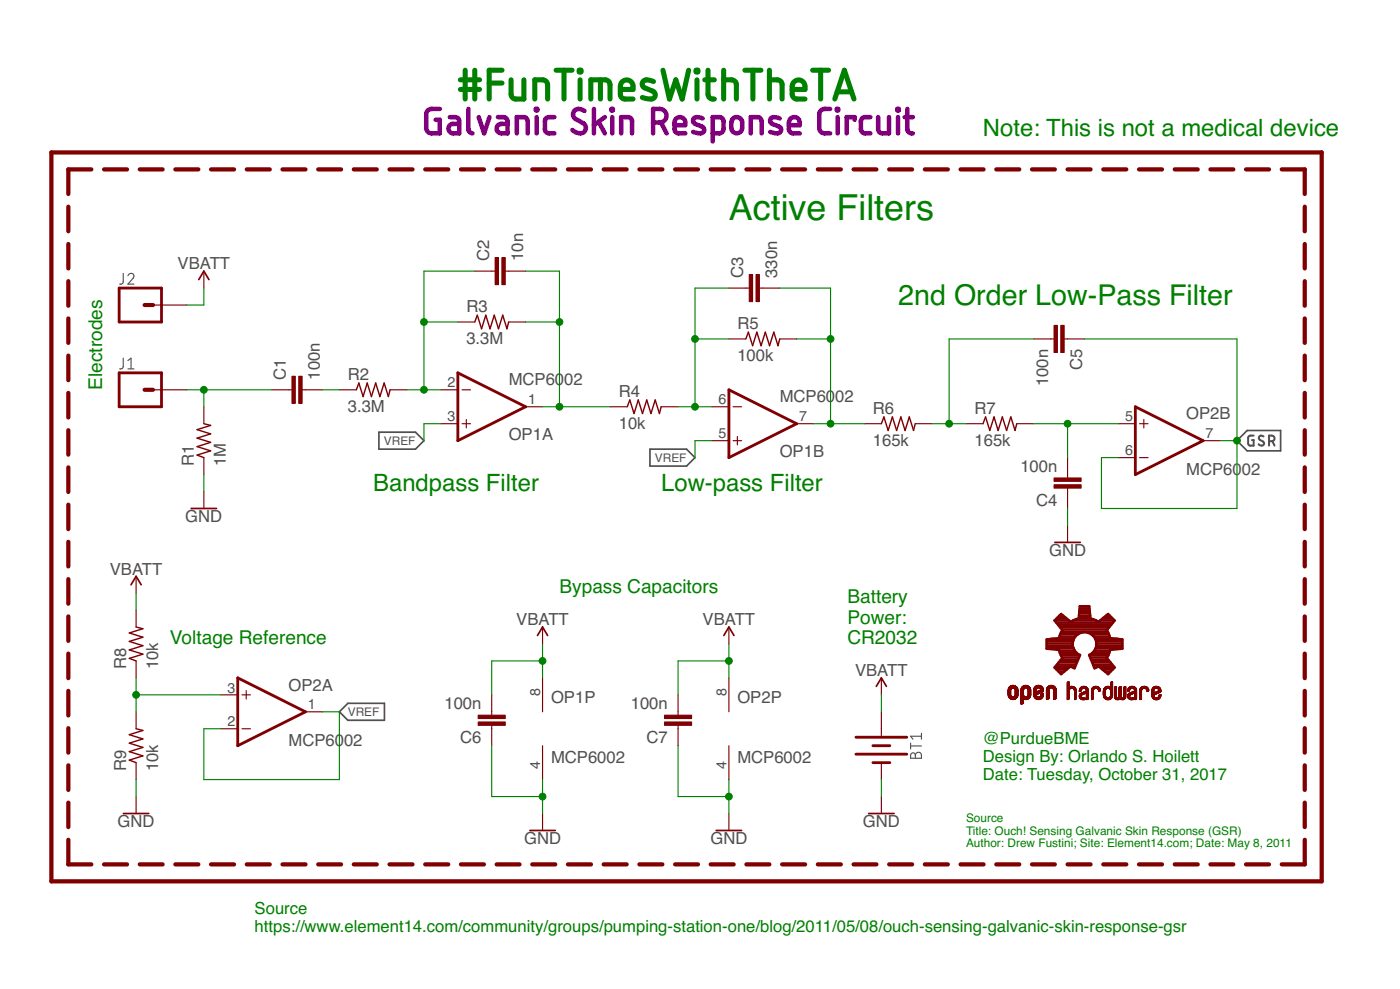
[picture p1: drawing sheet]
<svg xmlns="http://www.w3.org/2000/svg" width="210mm" height="148mm" viewBox="0 0 210 148" stroke-linecap="round" stroke-linejoin="round" font-family="sans-serif">
<path d="M18.5 53.7v1.4l-.2 .1-.4 .1M18.5 41v1.4l-.2 .1-.4 .1M19.2 41.3a.45 .45 0 0 1 .6-.3 .45 .45 0 0 1 .2 .7l-.8 .9h.9M19.2 55.3h.9M19.2 54l.4-.3v1.6M136.5 111.3v.9M136.5 111.8h1.7M136.6 112.9l.4-.1 .2 .3a.46 .46 0 0 1 .5-.4 .46 .46 0 0 1 .5 .4v.5h-1.7zM137.2 113.1v.5M138.2 109.9v.8M138.2 110.3h-1.7l.4 .4" fill="none" stroke="#505050" stroke-width=".17"/>
<path d="M56.8 64.7h5.5l1.3 1.3-1.3 1.3h-5.5zM97.5 67.3h5.4l1.3 1.3-1.3 1.2h-5.4zM185.5 66l1.5-1.5h5v3h-5zM50.9 106.6l1.3-1.2h5.4v2.5h-5.4z" fill="none" stroke="#505050" stroke-width=".25"/>
<path d="M188 65.3h-.5l-.3 .2-.1 .9 .2 .3 .7 .1v-.9h-.3M189.4 65.4a.4 .4 0 0 0-.4-.1 .4 .4 0 0 0-.3 .4l.7 .4a.35 .35 0 0 1 .1 .5 .35 .35 0 0 1-.5 .1l-.3-.2M190.3 66.1h.4a.42 .42 0 0 0 .4-.4 .42 .42 0 0 0-.4-.4h-.4v1.5M190.8 66.1l.3 .7" fill="none" stroke="#505050" stroke-width=".3"/>
<g fill="none" stroke="#800000" stroke-width=".63">
<path d="M7.7 22.8h190.5v109.2h-190.5zM10.2 31v3.6M10.2 36.6v3.6M13.7 25.4h-3.5v3.7M15.6 25.4h3.4M21 25.4h3.4M26.3 25.4h3.4M31.6 25.4h3.5M37 25.4h3.4M42.4 25.4h3.4M47.7 25.4h3.4M53 25.4h3.5"/>
<path d="M58.4 25.4h3.4M63.8 25.4h3.4M69.1 25.4h3.5M74.5 25.4h3.4M79.8 25.4h3.4M85.2 25.4h3.4M90.5 25.4h3.5M95.9 25.4h3.4M101.2 25.4h3.4M106.6 25.4h3.4M111.9 25.4h3.5M117.3 25.4h3.4"/>
<path d="M122.6 25.4h3.5M128 25.4h3.4M133.3 25.4h3.5M138.7 25.4h3.4M144 25.4h3.5M149.4 25.4h3.4M154.7 25.4h3.5M160.1 25.4h3.4M165.4 25.4h3.5M170.8 25.4h3.4M176.1 25.4h3.5M181.5 25.4h3.4"/>
<path d="M186.8 25.4h3.5M192.2 25.4h3.4v3.7M195.6 31v3.6M195.6 36.6v3.6M10.2 42.1v3.7M10.2 47.7v3.7M10.2 53.3v3.7M10.2 58.9v3.6M195.6 42.1v3.7M195.6 47.7v3.7M195.6 53.3v3.7M195.6 58.9v3.6"/>
<path d="M10.2 64.5v3.6M10.2 70v3.7M10.2 75.6v3.7M195.6 64.5v3.6M195.6 70v3.7M195.6 75.6v3.7M10.2 81.2v3.7M10.2 86.8v3.6M10.2 92.4v3.6M10.2 97.9v3.7M195.6 81.2v3.7M195.6 86.8v3.6"/>
<path d="M195.6 92.4v3.6M195.6 97.9v3.7M10.2 103.5v3.7M10.2 109.1v3.7M10.2 114.7v3.6M195.6 103.5v3.7M195.6 109.1v3.7M195.6 114.7v3.6M10.2 125.8v3.7h3.5M10.2 120.2v3.7M15.6 129.5h3.4M21 129.5h3.4"/>
<path d="M26.3 129.5h3.4M31.6 129.5h3.5M37 129.5h3.4M42.4 129.5h3.4M47.7 129.5h3.4M53 129.5h3.5M58.4 129.5h3.4M63.8 129.5h3.4M69.1 129.5h3.5M74.5 129.5h3.4M79.8 129.5h3.4M85.2 129.5h3.4"/>
<path d="M90.5 129.5h3.5M95.9 129.5h3.4M101.2 129.5h3.4M106.6 129.5h3.4M111.9 129.5h3.5M117.3 129.5h3.4M122.6 129.5h3.5M128 129.5h3.4M133.3 129.5h3.5M138.7 129.5h3.4M144 129.5h3.5M149.4 129.5h3.4"/>
<path d="M154.7 129.5h3.5M160.1 129.5h3.4M165.4 129.5h3.5M170.8 129.5h3.4M176.1 129.5h3.5M181.5 129.5h3.4M186.8 129.5h3.5M195.6 120.2v3.7M195.6 125.8v3.7h-3.4"/>
</g>
<g fill="none" stroke="#800000" stroke-width=".17">
<path d="M22.9 58.4h5.1M22.9 45.7h5.1M30.6 40.6v2.6M40.7 58.4h3.1M45.3 58.4h3M50.9 58.4h2.5M58.5 58.4h2.5M66.1 58.4h2.5M68.6 48.2h2.6M69.3 58.4h1.2M71.2 40.6h3M75.8 40.6h3"/>
<path d="M76.3 48.2h2.5M109.3 50.8h2.5M109.3 43.2h3M113.9 43.2h3M116.9 50.8h2.5M155 50.8h3M159.6 50.8h3M30.6 60.9v2.6M30.6 68.6v2.5M30.6 73.6v2.6M66.1 63.5h2.5M69.3 63.5h1.2"/>
<path d="M69.9 62.8v1.3M78.8 60.9h2.5M91.5 60.9h2.5M99.1 60.9h2.6M106.7 60.9h2.6M106.7 66h2.6M109.9 60.9h1.3M109.9 66h1.3M110.6 65.4v1.3M119.4 63.5h2.6M129.6 63.5h2.5M137.2 63.5h2.6"/>
<path d="M144.8 63.5h2.6M152.4 63.5h2.6M160.1 68.6v3M160.1 73.1v3.1M160.1 78.7v2.6M167.7 63.5h2.5M167.7 68.6h2.5M170.9 63.5h1.2M170.9 68.6h1.2M171.5 62.8v1.3M180.4 66h2.5M20.4 86.3v2.6"/>
<path d="M20.4 91.4v2.5M20.4 99v2.6M81.3 93.9v2.6M109.3 93.9v2.6M20.4 106.6v2.6M20.4 114.3v2.5M20.4 119.3v2.6M33.1 104.1h2.5M33.1 109.2h2.5M36.3 104.1h1.2M36.3 109.2h1.2M36.9 103.5v1.2"/>
<path d="M45.8 106.6h2.5M73.7 104.1v3M73.7 108.7v3M81.3 101.6v5M81.3 111.7v5.1M101.7 104.1v3M101.7 108.7v3M109.3 101.6v5M109.3 111.7v5.1M132.1 101.6v2.5M132.1 106.6v3.6M132.1 114.3v2.5"/>
<path d="M132.1 119.3v2.6M81.3 121.9v2.5M109.3 121.9v2.5"/>
</g>
<path d="M17.9 55.9h6.3v5h-6.3zM17.9 43.2h6.3v5h-6.3zM68.6 55.9l10.2 5-10.2 5.1zM109.3 58.4l10.1 5.1-10.1 5.1zM170.2 60.9l10.2 5.1-10.2 5.1zM35.6 101.6l10.2 5-10.2 5.1zM128.3 110.4h7.7M128.3 113h7.7M130.9 111.7h2.5M130.9 114.3h2.5" fill="none" stroke="#800000" stroke-width=".42"/>
<path d="M53.4 58.4l.4-1 .6 2 .7-2 .6 2 .6-2 .7 2 .6-2 .6 2 .3-1M71.2 48.2l.4-1 .6 2.1 .6-2.1 .7 2.1 .6-2.1 .6 2.1 .7-2.1 .6 2.1 .3-1.1M111.8 50.8l.4-1 .6 2 .7-2 .6 2 .6-2 .7 2 .6-2 .6 2 .3-1M30.6 63.5l1 .2-2.1 .7 2.1 .6-2.1 .6 2.1 .7-2.1 .6 2.1 .6-2.1 .7 1.1 .4M94 60.9l.4-1 .7 2.1 .6-2.1 .6 2.1 .7-2.1 .6 2.1 .6-2.1 .7 2.1 .2-1.1M132.1 63.5l.4-1 .7 2 .6-2 .6 2 .7-2 .6 2 .6-2 .7 2 .2-1M147.4 63.5l.4-1 .6 2 .6-2 .6 2 .7-2 .6 2 .7-2 .6 2 .2-1M20.4 93.9l1 .3-2 .6 2 .7-2 .6 2 .6-2 .7 2 .6-2 .6 1 .4M20.4 109.2l1 .2-2 .7 2 .6-2 .6 2 .7-2 .6 2 .6-2 .7 1 .4" fill="none" stroke="#800000" stroke-width=".21"/>
<g fill="#800000" stroke="#800000" stroke-width=".15">
<path d="M44.8 56.4h.5v4h-.5z"/>
<path d="M43.8 56.4h.5v4h-.5z"/>
<path d="M75.2 38.6h.6v4.1h-.6z"/>
<path d="M74.2 38.6h.5v4.1h-.5z"/>
<path d="M113.3 41.1h.6v4.1h-.6z"/>
<path d="M112.3 41.1h.5v4.1h-.5z"/>
<path d="M71.7 107.1h4.1v.6h-4.1z"/>
<path d="M71.7 108.2h4.1v.5h-4.1z"/>
<path d="M158 71.6h4.1v.5h-4.1z"/>
<path d="M158 72.6h4.1v.5h-4.1z"/>
<path d="M158 48.7h.5v4.1h-.5z"/>
<path d="M159 48.7h.6v4.1h-.6z"/>
<path d="M99.6 107.1h4.1v.6h-4.1z"/>
<path d="M99.6 108.2h4.1v.5h-4.1z"/>
</g>
<path d="M29.8 41.9l.8-1.3 .7 1.3M28.7 76.2h3.8M19.6 87.6l.8-1.3 .8 1.3M80.6 95.2l.7-1.3 .8 1.3M108.5 95.2l.8-1.3 .7 1.3M158.2 81.3h3.8M131.4 102.8l.7-1.2 .8 1.2M18.5 121.9h3.8M79.4 124.4h3.8M107.4 124.4h3.8M130.2 121.9h3.8" fill="none" stroke="#800000" stroke-width=".25"/>
<path d="M21.7 58.4h1.2M21.7 45.7h1.2" fill="none" stroke="#800000" stroke-width=".61"/>
<g fill="none" stroke="#800000" stroke-width=".15">
<path d="M151.2 104.1h.4M151.2 104.1h.3M151.2 104h.3M151.2 103.9h.3M151.2 103.8h.3M151.2 103.7h.3M151.2 103.6h.3M151.2 103.5h.3M151.2 103.4h.3M151.2 104.3h.4M151.2 104.2h.4M151.2 103.3h.4"/>
<path d="M151.2 103.2h.4M151.2 104.4h.6M151.2 104.4h.5M151.2 104.3h.5M151.2 104.4h1.3M151.3 103h1.2M151.3 104.5h1.2M151.3 102.9h1.1M151.3 104.6h1.1M151.4 104.6h1M151.4 102.9h1M151.4 102.8h.9"/>
<path d="M151.5 104.7h.8M151.5 102.8h.8M151.5 102.7h.7M151.6 103.3l-.4 .1M151.6 104.8h.6M151.6 103.2h-.4M151.7 103.1l-.5 .1M151.7 102.7h.4M151.7 104.8h.3M151.7 103.1h-.5M151.7 102.7h.3M152 103.1h.6"/>
<path d="M152.1 104.4h.5M152.1 104.3h.5M152.1 103.1l.5 .1M152.1 103.2h.5M152.2 104.2h.4M152.2 103.3h.4M152.2 104.1h.4M152.2 104h.4M152.2 103.9h.4M152.2 103.8h.4M152.2 103.7h.4M152.2 103.6h.4"/>
<path d="M152.2 103.5h.4M152.2 103.4h.4M152.5 104.5h-1.2M152.5 103.1h-1.3M152.6 104.4h-.6M153.1 105.5h.1M153.1 105.3h.4M153.1 105.2h.4M153.1 105.1h.4M153.1 105h.4M153.1 104.9h.4M153.1 104.8h.4"/>
<path d="M153.1 104.7h1.1M153.1 104.5h1.3M153.1 104.4h1.4M153.1 104.4h.6M153.1 104.4h.5M153.1 104.3h.5M153.1 104.3h.4M153.1 104.2h.4M153.1 104.1h.4M153.1 104h.4M153.1 103.9h.4M153.1 103.8h.4"/>
<path d="M153.1 103.7h.4M153.1 103.6h.4M153.1 103.5h.4M153.1 103.4h.4M153.1 103.3h.4M153.1 103.2h.4M153.1 103.1h1.4M153.1 103h1.3M153.2 103h1.2M153.2 102.9h1.2M153.3 102.9h1M153.3 105.4l-.2 .1"/>
<path d="M153.4 102.8h.8M153.4 105.4h-.3M153.5 102.7h.6M153.6 103.1l-.5 .1M153.6 102.7h.4M153.6 103.1h-.5M153.6 102.7h.3M153.7 104.8h.2M153.9 104.4h.6M153.9 103.1h.6M154 104.4h.5M154 103.1l.5 .1"/>
<path d="M154.1 104.3h.4M154.1 103.2h.4M154.1 104.2h.4M154.1 103.3h.4M154.1 104.8h-1M154.1 104.1h.4M154.1 103.4h.4M154.2 104.1h.3M154.2 104h.3M154.2 103.9h.3M154.2 103.8h.3M154.2 103.7h.3"/>
<path d="M154.2 103.6h.3M154.2 103.5h.3M154.2 103.4h.3M154.2 104.7h-1.1M154.3 104.6l-1.2 .1M154.3 104.6h-1.2M154.4 104.6h-1.3M154.5 104.3h-.5M155 104.2h.4M155 104.1h.4M155 104h.5M155 103.9h.9"/>
<path d="M155 103.7h1.2M155 103.6h.4M155 103.5l.4 .1M155 103.5h.3M155 103.4h.4M155 103.3h.4M155 104.4h.5M155 104.3h.5M155 104.3h.4M155 103.2h.4M155 104.4h.6M155 103.1h1.4"/>
<path d="M155.1 104.5h1.2M155.1 104.4h1.2M155.1 103h1.2M155.2 104.6h1.1M155.2 102.9h1.1M155.2 104.6h1M155.2 102.9h1M155.3 102.8h.9M155.3 104.7h.8M155.3 102.8h.8M155.4 102.7h.7M155.4 104.8h.6"/>
<path d="M155.4 104.1h-.4M155.4 103.6h1M155.5 104l-.5 .1M155.5 103.1l-.5 .1M155.5 102.7h.4M155.6 104.8h.2M155.6 103.6h.8M155.6 103.1h-.6M155.6 102.7h.3M155.7 104h-.7M155.7 103.5h.7M155.7 103.9h-.7"/>
<path d="M155.8 103.4h.6M155.8 103.1h.6M155.9 103.9h-.9M155.9 103.4h.5M155.9 104.4h.5M155.9 103.1h.5M155.9 104.3h.5M156 103.2h.4M156 103.8h-1M156 104.2h.4M156 103.4h.4M156 103.3h.4"/>
<path d="M156 104.1h.4M156.1 104.1h.3M156.1 103.8h-1.1M156.1 104h.3M156.2 103.9h.2M156.2 103.7l-1.2 .1M156.3 104.5h-1.2M156.3 103.9h.1M156.3 103.7h-1.3M156.4 104.4h-.6M156.4 103.6l-1.4 .1M156.4 104.3h-.4"/>
<path d="M156.9 104.7h.3M156.9 104.6h.4M156.9 104.5h.4M156.9 104.4h.4M156.9 104.3h.4M156.9 104.2h.4M156.9 104.1h.4M156.9 104h.4M156.9 103.9h.4M156.9 103.8h.4M156.9 103.7h.4M156.9 103.6h.4"/>
<path d="M156.9 103.5h.4M156.9 103.4h.4M156.9 103.3h.4M156.9 104.8h.2M156.9 103.2h.5M157 103h1.3M157 103h1.2M157 102.9h1.2M157.1 102.9h1M157.2 102.8h.9M157.2 104.7h-.3M157.2 102.8h.8"/>
<path d="M157.3 104.6l-.4 .1M157.3 102.7h.7M157.3 103.3h-.4M157.4 103.2h-.5M157.4 103.1l-.5 .1M157.4 102.7h.4M157.5 102.7h.3M157.5 103.1h-.5M157.8 103.1h.5M157.9 103.2h.4M157.9 103.3h.4M158 104.8h.2"/>
<path d="M158 104.7h.3M158 104.6h.4M158 104.5h.4M158 104.4h.4M158 104.3h.4M158 104.2h.4M158 104.1h.4M158 104h.4M158 103.9h.4M158 103.8h.4M158 103.7h.4M158 103.6h.4"/>
<path d="M158 103.5h.4M158 103.4h.4M158 103.3h.4M158.2 104.7h-.2M158.3 103.1h-1.3M158.3 104.6l-.3 .1M160 102.3h.3M160 104.7h.3M160 104.6h.3M160 104.5h.3M160 104.4h.3M160 104.3h.3"/>
<path d="M160 104.2h.3M160 104.1h.3M160 104h.3M160 103.9h.3M160 103.8h.3M160 103.7h.3M160 103.6h.3M160 103.5h.3M160 103.4h.3M160 103.3h.3M160 103.3h.4M160 103.2h.4"/>
<path d="M160 103.1h1.2M160 103h1.2M160 103h1.1M160 102.9h1.1M160 102.9h1M160 102.8l.3 .1M160 102.8h.3M160 102.7h.3M160 102.6h.3M160 102.5h.3M160 102.4h.3M160 102.2h.3"/>
<path d="M160.1 102.2h.2M160.1 104.8h-.1M160.2 104.8h-.2M160.3 104.7h-.3M160.4 103.3h-.4M160.4 102.9h.6M160.4 103.2h-.4M160.5 103.1l-.5 .1M160.5 102.8h.4M160.7 103.1h-.7M160.7 103.1h.5M160.9 103.1l.4 .1"/>
<path d="M160.9 103.2h.4M161 103.2h.3M161 103.3h.3M161 103.3h.4M161.1 103.4h.3M161.1 103.5h.3M161.1 104.8h.1M161.1 104.7h.3M161.1 104.6h.3M161.1 104.5h.3M161.1 104.4h.3M161.1 104.3h.3"/>
<path d="M161.1 104.2h.3M161.1 104.1h.3M161.1 104h.3M161.1 103.9h.3M161.1 103.8h.3M161.1 103.7h.3M161.1 103.6h.3M161.3 104.8h-.2M161.4 104.7h-.3M161.8 104.4h.4M161.8 104.4h.3M161.8 104.3h.3"/>
<path d="M161.8 104.2h.3M161.8 103.5h.3M161.8 103.4h.3M161.8 104.5h.4M161.9 104.6h.8M161.9 104.5h.4M161.9 103.3h.3M161.9 104h.5M161.9 103.2h.4M161.9 103.6h-.1M161.9 103.1h1.1M162 104.7h.7"/>
<path d="M162 103h1M162.1 103.9h1.1M162.1 103h.8M162.1 104.8h.6M162.1 103.5l-.3 .1M162.1 103.8h1.1M162.1 103.5h-.3M162.1 102.9h.8M162.1 103.4h-.3M162.1 103.3l-.3 .1M162.2 104.8h.5M162.2 104.2h-.4"/>
<path d="M162.2 103.3h-.4M162.2 102.9h.6M162.2 104.1h-.4M162.2 103.8h1M162.2 103.2h-.3M162.3 103.8h.9M162.3 104.1h-.5M162.3 103.1l-.4 .1M162.3 102.8h.4M162.4 104l-.5 .1M162.4 104.8h-.1M162.4 103.7h.8"/>
<path d="M162.4 104.8h.1M162.4 104.5h.2M162.5 103.1h-.6M162.5 103.1h.6M162.5 104h-.6M162.6 103.7h.6M162.6 103.6h.6M162.6 103.9h-.7M162.7 103.1h.4M162.7 103.2h.4M162.8 103.9h-.8M162.8 103.6h.4"/>
<path d="M162.8 103.2h.3M162.8 103.3h.4M162.8 103.5h.4M162.9 103.9h.3M162.9 103.3h.3M162.9 104.7h.3M162.9 104.6h.3M162.9 104.5h.3M162.9 104.4h.3M162.9 104.3h.3M162.9 104.2h.3M162.9 104.1h.3"/>
<path d="M162.9 104h.3M162.9 103.4h.3M163 104.8h-.1M163.1 104.8h-.2M163.2 104.7h-.3M163.6 104.8h.1M163.6 104.7h.3M163.6 104.6h.3M163.6 104.5h.3M163.6 104.4h.3M163.6 104.3h.3M163.6 104.2h.3"/>
<path d="M163.6 104.1h.3M163.6 104h.3M163.6 103.9h.3M163.6 103.8h.3M163.6 103.7h.3M163.6 103.6h.3M163.6 103.5h.3M163.6 103.4h.3M163.6 103.3h.4M163.7 103.2h.3M163.7 103.2h.4M163.8 103.1h1.1"/>
<path d="M163.8 103h1M163.9 104.8h-.3M163.9 103h.9M163.9 104.7h-.3M163.9 102.9h.8M164 102.9h.6M164 103.3h-.3M164.1 103.1l-.4 .1M164.1 102.8h.4M164.3 103.1h-.6M164.4 103.1h.5M164.5 103.1l.4 .1"/>
<path d="M164.5 103.2h.4M164.6 103.2h.4M164.6 103.3h.4M164.7 103.3h.3M164.7 103.4h.3M164.7 103.5h.2M165 103.5h-.3M165.4 104.1h.3M165.4 104h.3M165.4 103.9h.3M165.4 103.8h.3M165.4 103.7h.3"/>
<path d="M165.4 103.6h.3M165.4 103.5h.3M165.4 104.3h.3M165.4 104.2h.3M165.4 103.4h.3M165.5 104.3h.3M165.5 103.4h.3M165.5 104.4h.4M165.5 104.4h.3M165.5 104.5h.4M165.5 103.2h.4M165.5 104.5h.6"/>
<path d="M165.6 104.6h1.1M165.6 103.1h1.2M165.6 103h1.2M165.6 104.6h1M165.7 103h1.1M165.7 104.7h.9M165.7 104.7h.8M165.7 102.9h1.1M165.8 104.8h.7M165.8 103.3h-.3M165.8 102.9h1M165.8 102.9h.6"/>
<path d="M165.9 104.8h.5M165.9 103.2h-.4M165.9 102.8h.4M165.9 103.1l-.4 .1M166.1 104.8h.1M166.1 103.1h-.6M166.1 103.1h.7M166.2 104.8h.1M166.3 104.5h.4M166.3 103.1h.5M166.4 103.2h.4M166.4 104.4h.4"/>
<path d="M166.4 103.3h.4M166.5 104.4h.3M166.5 103.3h.3M166.5 104.2h.3M166.5 104.1h.3M166.5 104h.3M166.5 103.9h.3M166.5 103.8h.3M166.5 103.7h.3M166.5 103.6h.3M166.5 103.5h.3M166.5 103.4h.3"/>
<path d="M166.5 102.8h.3M166.5 102.7h.3M166.5 102.6h.3M166.5 102.5h.3M166.5 102.4h.3M166.5 102.3h.3M166.5 102.2h.3M166.6 102.2h.2M166.6 104.6h-1M166.7 102.2h.1M166.7 104.5h-.5M166.8 104.5h-.5"/>
<path d="M166.8 104.4h-.4M166.8 104.3h-.3M167.1 104.5h.3M167.1 104.4h.3M167.1 104.3h.3M167.1 104.2h.3M167.1 104.1h.3M167.1 104h.3M167.1 103.9h.3M167.1 103.8h.3M167.1 103.7h.3M167.1 103.6h.3"/>
<path d="M167.1 103.5h.3M167.1 103.4h.3M167.1 103.3h.3M167.1 103.2h.3M167.1 103.1h.3M167.1 103h.3M167.1 102.9h.3M167.1 104.5h1.7M167.1 104.6h1.6M167.2 104.6h1.5M167.2 104.7h1.5M167.2 102.9h.2"/>
<path d="M167.2 104.7h1.4M167.3 104.8h.6M167.4 104.8h.4M167.5 104.8h.1M167.6 104.8h.1M167.7 104.5h.5M167.7 104.5h.4M167.8 104.4h.3M167.8 104.3h.3M167.8 104.2h.3M167.8 104.1h.3M167.8 104h.3"/>
<path d="M167.8 103.9h.3M167.8 103.8h.3M167.8 103.7h.3M167.8 103.6h.3M167.8 103.5h.3M167.8 103.4h.3M167.8 103.3h.3M167.8 103.2h.3M167.8 103.1h.3M167.8 103h.3M167.8 102.9h.3M167.9 102.9h.2"/>
<path d="M167.9 104.8h.7M168.1 104.8h.4M168.3 104.8h.1M168.4 104.5h.4M168.4 104.4h.4M168.5 104.4h.3M168.5 104.3h.3M168.5 104.2h.3M168.5 104.1h.3M168.5 104h.3M168.5 103.9h.3M168.5 103.8h.3"/>
<path d="M168.5 103.7h.3M168.5 103.6h.3M168.5 103.5h.3M168.5 103.4h.3M168.5 103.3h.3M168.5 103.2h.3M168.5 103.1h.3M168.5 103h.3M168.5 102.9h.3M168.6 102.9h.2M168.7 104.6l-1.5 .1M169.1 104.4h.3"/>
<path d="M169.1 104.3h.3M169.1 104.2h.3M169.1 103.5h.2M169.1 103.4h.3M169.1 104.5h.3M169.1 104.5h.8M169.1 104.5h.4M169.1 104.6h.8M169.1 104h.6M169.1 103.2h.4M169.2 104.6h.7M169.2 103.6h-.1"/>
<path d="M169.2 103.1h1.1M169.2 104.7h.8M169.2 103h1.1M169.2 103h1M169.3 104.7h.7M169.3 103.9h.8M169.3 104.8h.6M169.3 103.5l-.2 .1M169.3 103h.9M169.4 103.5h-.3M169.4 102.9h.8M169.4 103.4h-.3"/>
<path d="M169.4 104.2h-.3M169.4 103.3h-.3M169.4 103.8h1M169.4 102.9h.7M169.5 104.1h-.4M169.5 102.9h.5M169.5 103.2h-.4M169.5 103.8h.9M169.6 103.1l-.5 .1M169.6 102.8h.3M169.6 104.8h.1M169.6 104l-.5 .1"/>
<path d="M169.7 103.7h.7M169.7 103.1h-.5M169.8 103.1h.5M169.8 104h-.7M169.8 103.7h.6M169.9 103.9h-.7M169.9 103.6h.5M169.9 104.8h-.5M169.9 103.1l.5 .1M170 103.6h.4M170 103.2h.4M170 103.9h-.8"/>
<path d="M170.1 103.3h.3M170.1 103.5h.3M170.1 103.9h.3M170.1 104.8h.2M170.1 104.7h.3M170.1 104.6h.3M170.1 104.5h.3M170.1 104.4h.3M170.1 104.3h.3M170.1 104.2h.3M170.1 104.1h.3M170.1 104h.3"/>
<path d="M170.1 103.4h.3M170.4 104.8h-.3M170.4 103.8h-1.1M170.9 104.8h.1M170.9 104.7h.3M170.9 104.6h.3M170.9 104.5h.3M170.9 104.4h.3M170.9 104.3h.3M170.9 104.2h.3M170.9 104.1h.3M170.9 104h.3"/>
<path d="M170.9 103.9h.3M170.9 103.8h.3M170.9 103.7h.3M170.9 103.6h.3M170.9 103.5h.3M170.9 103.4h.3M170.9 103.3h.3M170.9 103.3h.4M170.9 103.2h.4M171 103.1h1.1M171 103h1.1M171.1 103h.9"/>
<path d="M171.1 104.8h-.2M171.2 102.9h.8M171.2 102.9h.7M171.3 102.9h.6M171.3 103.2h-.4M171.4 102.8h.3M171.4 103.1l-.4 .1M171.5 103.1h-.5M171.6 103.1h.5M171.7 103.1l.5 .1M171.8 103.2h.4M171.9 103.3h.3"/>
<path d="M171.9 103.4h.3M172 103.5h.2M172.2 103.5l-.2 .1M172.2 103.5h-.2M172.7 104.3h.3M172.7 104.2h.3M172.7 104h.6M172.7 103.9h.9M172.7 103.8h1.1M172.7 103.7l.3 .1M172.7 103.7h.3M172.7 103.6h.3"/>
<path d="M172.7 103.5h.3M172.7 103.4h.3M172.7 104.4h.3M172.7 103.3h.3M172.7 104.4h.4M172.7 103.2h.4M172.8 104.5h.4M172.8 103.2h.3M172.8 104.5h.6M172.8 104.6h1.1M172.8 103.1h1.1M172.9 104.6h.9"/>
<path d="M172.9 103h1M172.9 104.7h.9M172.9 103h.9M173 104.7h.8M173 102.9h.8M173 104.8h.7M173 103.3h-.3M173.1 104.1h-.4M173.1 103.3h-.4M173.1 102.9h.6M173.1 104.8h.5M173.2 103.1l-.4 .1"/>
<path d="M173.2 102.8h.3M173.2 104l-.5 .1M173.2 103.7h.7M173.2 104.8h.1M173.3 103.1h-.5M173.3 104.8h.1M173.4 104.8h.1M173.4 104h-.7M173.4 103.1h.5M173.4 103.6h.7M173.5 103.9h-.8M173.5 103.6h.6"/>
<path d="M173.5 103.1l.5 .1M173.6 104.5h.3M173.6 103.9h-.9M173.6 103.2h.4M173.6 103.5h.5M173.7 103.5h.4M173.7 103.3h.3M173.7 104.4h.3M173.7 103.8h-1M173.7 104.3h.3M173.7 103.4h.3M173.8 104.2h.3"/>
<path d="M173.8 103.4h.3M173.8 104.1h.3M173.9 104.1h.2M173.9 103.7l-.8 .1M173.9 104.5h-.5M174 104.5h-.4M174 104.4h-.4M174 103.7h-.8M174.1 104.3h-.4M174.1 103.6l-.7 .1"/>
</g>
<g fill="none" stroke="#800000" stroke-width=".38">
<path d="M156.9 97.1h4.1M156.9 96.8h3.9M156.9 96.4h3.9M156.9 96.1h4M157.6 95.7h3.4M158.1 92.9h2.2M158.2 99.9h2.2M158.4 93.3h8.5M158.5 99.6h2.8M158.5 92.6h1.3M158.6 93.6h8M158.7 99.2h2.8"/>
<path d="M158.8 97.5h2.3M158.8 92.2h.6M158.9 95.4h2.3M158.9 97.8h2.5M158.9 94h7.4M159 95h2.6M159 98.9h2.6M159.1 98.2h2.8M159.1 94.7h7M159.2 94.3h6.8M159.3 98.5h2.5M160.7 99.9h.5"/>
<path d="M160.8 96.8l.3 .5 .3 .5M161 92.9h3.3M161.2 95.4l-.4 .8v.6M161.4 97.8l.5 .3-.8 2-.6-.3-1.4 1.2M161.7 92.6h1.8M161.8 92.2h1.6M161.8 91.9h1.6M161.8 91.5h1.6M161.9 91.2h1.4M161.9 90.8h1.4M162.5 94.7l-.6 .1-.7 .6M162.8 94.7a1.79 1.79 0 0 1 1.5 1.2 1.79 1.79 0 0 1-.5 1.9"/>
<path d="M163.3 98.2h2.9M163.4 98.5h2.6M163.6 98.9h2.6M163.6 95h2.6M163.7 99.2h2.8M163.8 97.8l-.5 .3 .8 2 .6-.3 1.4 1.2 1-1-1.2-1.4 .5-1.2 1.9-.2v-1.4l-1.9-.2-.5-1.2 1.2-1.4-1-1-1.4 1.2-1.2-.5-.2-1.9h-1.4l-.2 1.9-1.2 .5-1.4-1.2-1 1 1.2 1.4-.5 1.2-1.9 .2v1.4l1.9 .2 .5 1.2-1.2 1.4 1 1M163.8 97.8h2.5M163.9 99.6h2.9M164 95.4h2.4M164 99.9h.5M164.1 97.5h2.3M164.2 95.7h3.4"/>
<path d="M164.3 97.1h4M164.3 96.1h4M164.4 96.8h3.9M164.4 96.4h3.9M164.8 99.9h2.2M165 92.9h2.1M165.4 92.6h1.3M165.8 92.2h.6M158.4 100.3h1.6M158.7 100.6h.9M159.1 101h.1M165.2 100.3h1.7"/>
<path d="M165.7 100.6h.8M166.1 101h.1"/>
</g>
<g fill="none" stroke="#008000" stroke-width=".76">
<path d="M69 13.4h2.9M69 12h2.9M69.7 10.5v4.3M71.2 10.5v4.3M73.3 12.4h2M75.3 10.5h-2v4.3M76.6 12v2.1a.7 .7 0 0 0 .7 .7h1.2v-2.8M80.2 14.8v-2.8h1.2a.74 .74 0 0 1 .7 .7v2.1M83.4 10.5h2.4M84.6 10.5v4.3M86.8 10.5h.3v.3h-.3zM87 12v2.8"/>
<path d="M88.6 14.8v-2.8h2.1a.74 .74 0 0 1 .8 .7v2.1M90 12v2.8M93 13.4h1.9a1.03 1.03 0 0 0-.3-1.2 1.03 1.03 0 0 0-1.3 0l-.1 .2a3.4 3.4 0 0 0-.2 2 .73 .73 0 0 0 .7 .4h1.2M98 12.2l-.4-.1a.98 .98 0 0 0-1.2 .2 .61 .61 0 0 0 .3 .9l1.2 .5a.61 .61 0 0 1 .3 .6 .61 .61 0 0 1-.6 .5l-1.3-.2M99.4 10.5l1 4.3 .9-2.8 1 2.8 1-4.3M104.4 10.5h.2v.3h-.2zM104.5 12v2.8M105.7 12h1.4M106.2 10.5v3.6a.75 .75 0 0 0 .9 .7M108.5 12h1.2a.74 .74 0 0 1 .7 .7v2.1M108.5 10.5v4.3M111.7 10.5h2.4"/>
<path d="M112.9 10.5v4.3M115.4 12h1.1a.74 .74 0 0 1 .8 .7v2.1M115.4 10.5v4.3M118.8 13.4h1.9a1.03 1.03 0 0 0-.4-1.2 1.03 1.03 0 0 0-1.2 0l-.2 .2a2.93 2.93 0 0 0-.1 2 .73 .73 0 0 0 .7 .4h1.2M121.8 10.5h2.4M123 10.5v4.3M125.2 14.8l1.4-4.3 1.4 4.3M125.5 13.8h2.2"/>
</g>
<g fill="none" stroke="#008000" stroke-width=".17">
<path d="M28 58.4h12.7M30.6 43.2v2.5h-2.6M30.6 58.4v2.5M48.3 58.4h2.6M61 58.4h5.1M63.6 48.2h5M71.2 40.6h-7.6v17.8M78.8 48.2h5.1M78.8 40.6h5.1v20.3M104.2 50.8h5.1M109.3 43.2h-5.1v17.7M116.9 43.2h7.6v20.3"/>
<path d="M119.4 50.8h5.1M155 50.8h-12.7v12.7M162.6 50.8h22.9v25.4h-20.4v-7.6h2.6M30.6 71.1v2.5M66.1 63.5h-2.5v2.5M81.3 60.9h10.2M101.7 60.9h5M106.7 66h-2.5v2.6M122 63.5h7.6M139.8 63.5h5M155 63.5h12.7M160.1 63.5v5.1"/>
<path d="M160.1 76.2v2.5M182.9 66h2.6M20.4 88.9v2.5M81.3 96.5v5.1M81.3 99h-7.6v5.1M109.3 96.5v5.1M109.3 99h-7.6v5.1M20.4 101.6v5M20.4 116.8v2.5M20.4 104.1h12.7M48.3 106.6h2.6v10.2h-20.3v-7.6h2.5M73.7 111.7v7.6h7.6"/>
<path d="M81.3 116.8v5.1M101.7 111.7v7.6h7.6M109.3 116.8v5.1M132.1 104.1v2.5M132.1 116.8v2.5"/>
</g>
<g fill="#008000" stroke="#008000" stroke-width=".15">
<circle cx="63.6" cy="58.4" r=".51"/>
<circle cx="63.6" cy="48.2" r=".51"/>
<circle cx="83.9" cy="48.2" r=".51"/>
<circle cx="83.9" cy="60.9" r=".51"/>
<circle cx="30.6" cy="58.4" r=".51"/>
<circle cx="81.3" cy="119.3" r=".51"/>
<circle cx="109.3" cy="119.3" r=".51"/>
<circle cx="104.2" cy="60.9" r=".51"/>
<circle cx="104.2" cy="50.8" r=".51"/>
<circle cx="124.5" cy="50.8" r=".51"/>
<circle cx="124.5" cy="63.5" r=".51"/>
<circle cx="20.4" cy="104.1" r=".51"/>
<circle cx="142.3" cy="63.5" r=".51"/>
<circle cx="160.1" cy="63.5" r=".51"/>
<circle cx="185.5" cy="66" r=".51"/>
<circle cx="81.3" cy="99" r=".51"/>
<circle cx="109.3" cy="99" r=".51"/>
</g>
<g fill="none" stroke="#800080" stroke-width=".68">
<path d="M65.9 16.3h-1.4l-.5 .4-.1 .4v2.1a.8 .8 0 0 0 .8 .8h1.2v-2.1h-.6M67.4 17.5h.8a.59 .59 0 0 1 .7 .6v1.9h-1a.71 .71 0 0 1-.7-.7 .71 .71 0 0 1 .7-.7h1M70.2 16.3l.1 3.3 .2 .3 .3 .1M71.8 17.5l.8 2.5 .8-2.5M74.7 17.5h.8a.59 .59 0 0 1 .6 .6v1.9h-.9a.71 .71 0 0 1-.7-.7 .71 .71 0 0 1 .7-.7h.9M77.5 20v-2.5h1a.59 .59 0 0 1 .6 .6v1.9M80.3 16.3h.3v.2h-.3zM80.5 17.5v2.5M83.1 17.5h-.8a.59 .59 0 0 0-.6 .6v1.3a.59 .59 0 0 0 .6 .6h.8M87.6 16.6a1.01 1.01 0 0 0-1.7 .3v.2a.8 .8 0 0 0 .4 .7l1.1 .7a.83 .83 0 0 1 .4 1 .83 .83 0 0 1-1.1 .4h-.3l-.6-.4M89 16.3v3.7M89.8 18.2l.9 1.8"/>
<path d="M90.7 17.5l-1.7 1.3M91.7 16.3h.2v.2h-.2zM91.8 17.5v2.5M93.1 20v-2.5h1a.59 .59 0 0 1 .7 .6v1.9M97.9 18.4a1.75 1.75 0 0 0 1.8-.4 1.02 1.02 0 0 0 .1-1.1 1.02 1.02 0 0 0-.9-.6h-1v3.7M99.1 18.4l.8 1.6M101.1 18.8h1.6a.86 .86 0 0 0-.4-1.2 .86 .86 0 0 0-1.1 .5l-.1 1.3a.59 .59 0 0 0 .6 .6h1M105.3 17.7l-.5-.1a.56 .56 0 0 0-.8 .2 .56 .56 0 0 0 .2 .8l1 .4a.52 .52 0 0 1 .4 .6 .52 .52 0 0 1-.5 .4l-1.2-.2M106.8 20h1.1l.5-.3 .1-.3-.1-1.5a.57 .57 0 0 0-.5-.4h-1.1v3.7M109.8 17.9a.82 .82 0 0 1 .9-.3 .82 .82 0 0 1 .6 .8v.8a.81 .81 0 0 1-.8 .8 .81 .81 0 0 1-.9-.8v-.8zM112.6 20v-2.5h1a.59 .59 0 0 1 .6 .6v1.9M116.9 17.7l-.6-.1a.56 .56 0 0 0-.8 .2 .56 .56 0 0 0 .3 .8l1 .4a.53 .53 0 0 1 .3 .6 .53 .53 0 0 1-.5 .4l-1.1-.2"/>
<path d="M118.3 18.8h1.6a.86 .86 0 0 0-.5-1.2 .86 .86 0 0 0-1.1 .5 2.21 2.21 0 0 0 .1 1.6l.5 .3h1M124.5 16.3a1.45 1.45 0 0 0-1.4 .3l-.3 .5v2.1a.8 .8 0 0 0 .8 .8h.9M125.5 16.3h.2v.2h-.2zM125.6 17.5v2.5M128.1 17.9v-.4h-1.2v2.5M130.5 17.5h-.8a.59 .59 0 0 0-.6 .6v1.3l.1 .3 .5 .3h.8M131.7 17.5v2.1l.2 .3 .4 .1h1v-2.5M134.5 16.3h.2v.2h-.2zM134.6 17.5v2.5M135.6 17.5h1.3M136 16.3l.1 3.3 .2 .3 .6 .1"/>
</g>
<text font-size="5.4" fill="#008000" x="109.3" y="33">Active Filters</text>
<text font-size="4.3" fill="#008000" x="134.7" y="45.7">2nd Order Low-Pass Filter</text>
<g font-size="3.6" fill="#008000">
<text x="147.4" y="20.3">Note: This is not a medical device</text>
<text x="56" y="73.6">Bandpass Filter</text>
<text x="99.1" y="73.6">Low-pass Filter</text>
</g>
<g font-size="2.9" fill="#008000">
<text x="15.3" y="58.4" transform="rotate(-90 15.3 58.4)">Electrodes</text>
<text x="83.9" y="88.9">Bypass Capacitors</text>
<text x="127.1" y="90.4">Battery</text>
<text x="127.1" y="93.4">Power:</text>
<text x="25.5" y="96.5">Voltage Reference</text>
<text x="127.1" y="96.5">CR2032</text>
</g>
<g font-size="2.5" fill="#505050">
<text x="26.6" y="40.4">VBATT</text>
<text x="73.3" y="39.1" transform="rotate(-90 73.3 39.1)">C2</text>
<text x="78.4" y="39.1" transform="rotate(-90 78.4 39.1)">10n</text>
<text x="111.4" y="41.6" transform="rotate(-90 111.4 41.6)">C3</text>
<text x="116.5" y="41.6" transform="rotate(-90 116.5 41.6)">330n</text>
<text x="69.9" y="46.7">R3</text>
<text x="69.9" y="51.5">3.3M</text>
<text x="110.6" y="49.3">R5</text>
<text x="42.9" y="56.9" transform="rotate(-90 42.9 56.9)">C1</text>
<text x="48" y="56.9" transform="rotate(-90 48 56.9)">100n</text>
<text x="52.1" y="56.9">R2</text>
<text x="76.3" y="57.6">MCP60</text>
<text x="84.6" y="57.6">02</text>
<text x="92.8" y="59.4">R4</text>
<text x="110.6" y="54.1">100k</text>
<text x="157.2" y="57.9" transform="rotate(-90 157.2 57.9)">100n</text>
<text x="162.2" y="55.5" transform="rotate(-90 162.2 55.5)">C5</text>
<text x="52.1" y="61.7">3.3M</text>
<text x="76.3" y="65.9">OP1A</text>
<text x="92.8" y="64.2">10k</text>
<text x="116.9" y="60.2">MCP60</text>
<text x="125.2" y="60.2">02</text>
<text x="130.9" y="62">R6</text>
<text x="146.1" y="62">R7</text>
<text x="177.8" y="62.8">OP2B</text>
<text x="29.1" y="69.8" transform="rotate(-90 29.1 69.8)">R1</text>
<text x="33.9" y="69.8" transform="rotate(-90 33.9 69.8)">1M</text>
<text x="116.9" y="68.4">OP1B</text>
<text x="130.9" y="66.8">165k</text>
<text x="146.1" y="66.8">165k</text>
<text x="153" y="70.7">100n</text>
<text x="177.8" y="71.1">MCP60</text>
<text x="186.2" y="71.1">02</text>
<text x="155.4" y="75.8">C4</text>
<text x="27.8" y="78.2">GND</text>
<text x="157.3" y="83.3">GND</text>
<text x="16.5" y="86.1">VBATT</text>
<text x="77.4" y="93.7">VBATT</text>
<text x="105.3" y="93.7">VBATT</text>
<text x="18.9" y="100.3" transform="rotate(-90 18.9 100.3)">R8</text>
<text x="23.7" y="100.3" transform="rotate(-90 23.7 100.3)">10k</text>
<text x="128.2" y="101.3">VBATT</text>
<text x="43.3" y="103.5">OP2A</text>
<text x="66.6" y="106.3">100n</text>
<text x="82.6" y="105.4">OP1P</text>
<text x="94.6" y="106.3">100n</text>
<text x="110.6" y="105.4">OP2P</text>
<text x="43.3" y="111.7">MCP60</text>
<text x="51.6" y="111.7">02</text>
<text x="69" y="111.3">C6</text>
<text x="96.9" y="111.3">C7</text>
<text x="18.9" y="115.5" transform="rotate(-90 18.9 115.5)">R9</text>
<text x="23.7" y="115.5" transform="rotate(-90 23.7 115.5)">10k</text>
<text x="82.6" y="114.3">MCP6002</text>
<text x="110.6" y="114.3">MCP6002</text>
<text x="17.6" y="123.9">GND</text>
<text x="129.4" y="123.9">GND</text>
<text x="78.6" y="126.5">GND</text>
<text x="106.5" y="126.5">GND</text>
</g>
<g font-size="2.5" fill="#008000">
<text x="147.4" y="111.5">@PurdueBME</text>
<text x="147.4" y="114.1">Design By: Orlando S. Hoilett</text>
<text x="147.4" y="116.8">Date: Tuesday, October 31, 2017</text>
<text x="38.2" y="137">Source</text>
<text x="38.2" y="139.7">https://www.element14.com/community/groups/pumping-station-one/blog/2011/05/08/ouch-sensing-galvanic-skin-response-gsr</text>
</g>
<g font-size="2.1" fill="#505050">
<text x="67.1" y="58">2</text>
<text x="67.1" y="63.1">3</text>
<text x="79.2" y="60.6">1</text>
<text x="107.7" y="60.6">6</text>
<text x="107.7" y="65.7">5</text>
<text x="119.8" y="63.1">7</text>
<text x="168.7" y="63.1">5</text>
<text x="180.7" y="65.7">7</text>
<text x="168.7" y="68.2">6</text>
<text x="34.1" y="103.7">3</text>
<text x="46.2" y="106.3">1</text>
<text x="81" y="104.3" transform="rotate(-90 81 104.3)">8</text>
<text x="108.9" y="104.3" transform="rotate(-90 108.9 104.3)">8</text>
<text x="34.1" y="108.8">2</text>
<text x="81" y="115.2" transform="rotate(-90 81 115.2)">4</text>
<text x="108.9" y="115.2" transform="rotate(-90 108.9 115.2)">4</text>
</g>
<g font-size="1.8" fill="#505050">
<text x="57.6" y="66.6">VREF</text>
<text x="98.2" y="69.2">VREF</text>
<text x="52.1" y="107.3">VREF</text>
</g>
<g font-size="1.8" fill="#008000">
<text x="144.8" y="123.1">Source</text>
<text x="144.8" y="125.1">Title: Ouch! Sensing Galvanic Skin Response (GSR)</text>
<text x="144.8" y="127">Author: Drew Fustini; Site: Element14.com; Date: May 8, 2011</text>
</g>
</svg>
